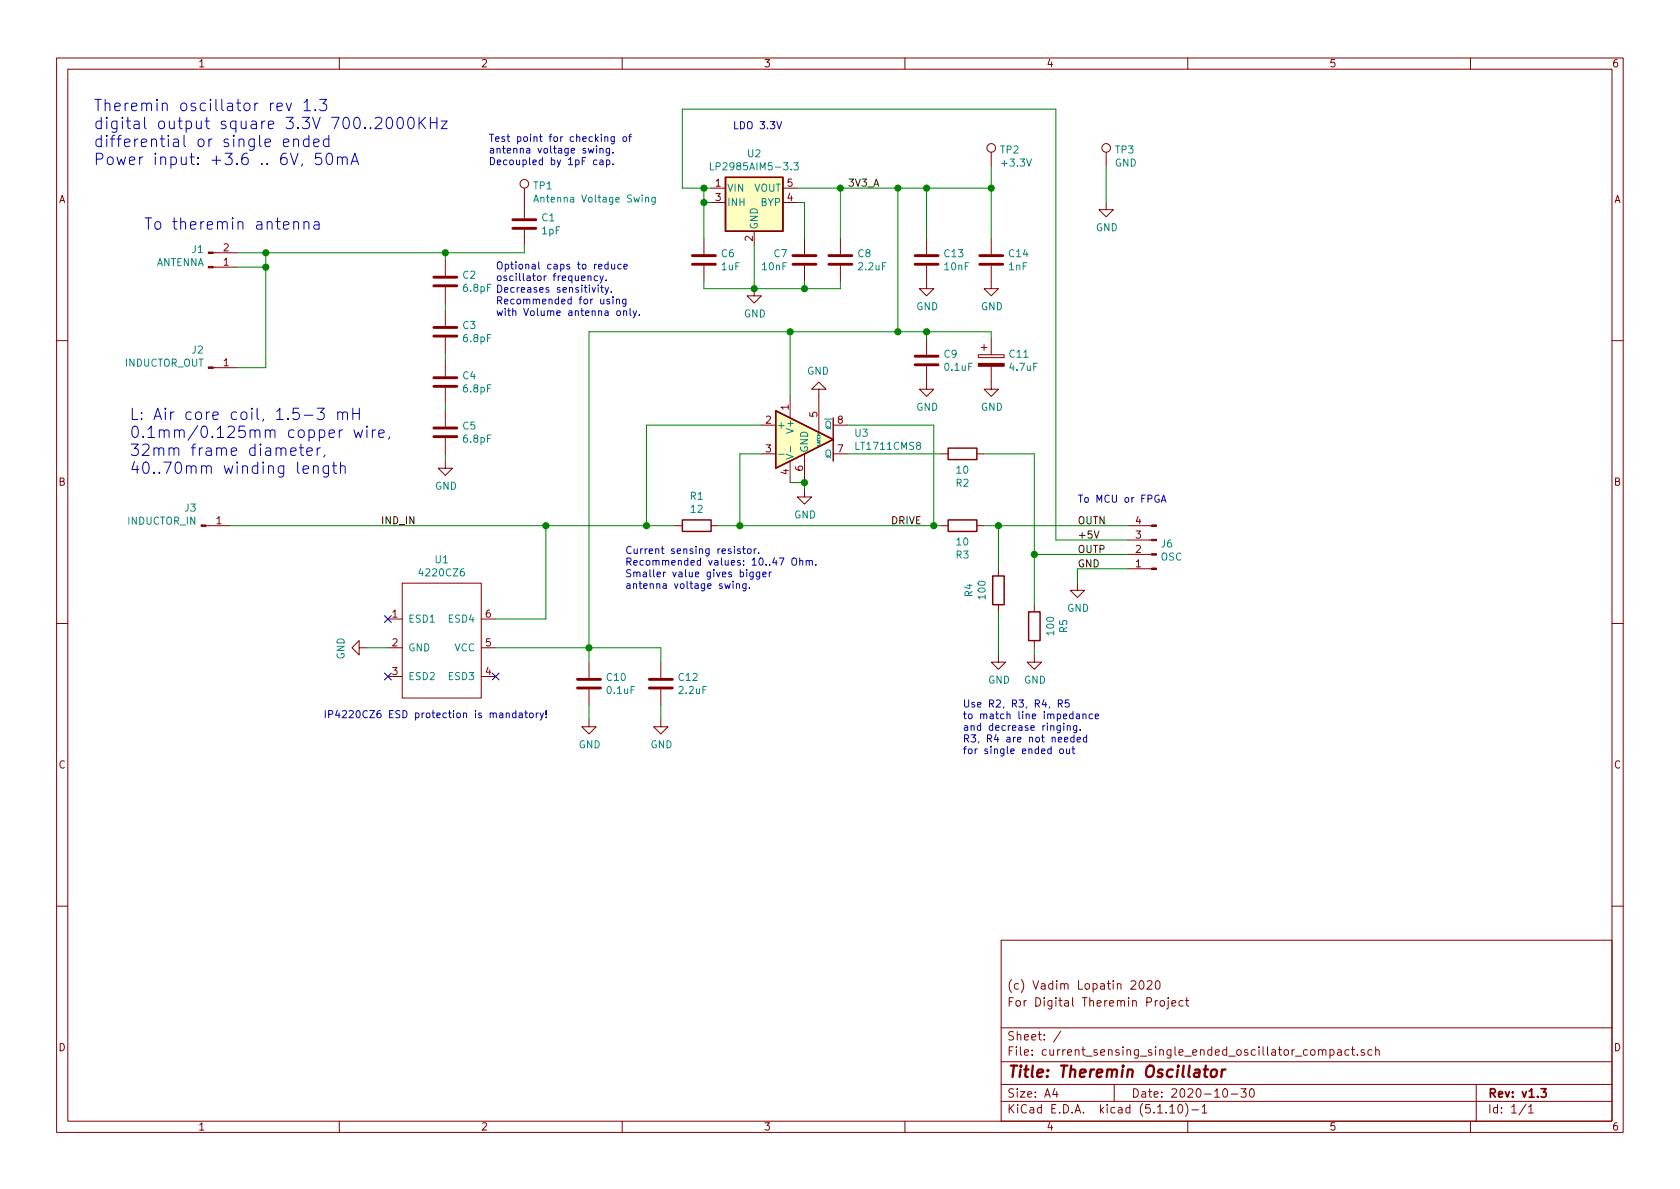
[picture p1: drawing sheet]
<svg xmlns="http://www.w3.org/2000/svg" width="297mm" height="210mm" viewBox="0 0 297 210" stroke-linecap="round" stroke-linejoin="round" font-family="sans-serif">
<g fill="none" stroke="#840000" stroke-width=".18">
<path d="M10 10.3h277v189.9h-277zM12 12.2h273v186.1h-273zM60 10.3v1.9M110 10.3v1.9M160 10.3v1.9M210 10.3v1.9M260 10.3v1.9M92.7 33.3v5.3M125.7 33.3h2.6M125.7 35.8h2.6M138.4 33.3h2.6M138.4 35.8h2.6"/>
<path d="M175.3 26.9v2.6M195.6 35.8v1.3h1.2l-1.2 1.2-1.3-1.2h1.3M195.6 26.9v2.6M37.7 44.7h4.2M37.7 47.2h4.2M78.7 46v2.8M78.7 50.8v2.8M78.7 54.9v2.8M78.7 59.7v2.8M92.7 40.6v2.8M124.5 42.2v2.8M124.5 47v2.8"/>
<path d="M133.3 51v1.3h1.3l-1.3 1.3-1.2-1.3h1.2M133.3 40.9v2.5M142.2 42.2v2.8M142.2 47v2.8M148.6 42.2v2.8M148.6 47v2.8M163.8 47v4h1.3l-1.3 1.3-1.2-1.3h1.2M163.8 42.2v2.8M163.8 59.9v2.8M175.3 47v4h1.2l-1.2 1.3-1.3-1.3h1.3M175.3 42.2v2.8M175.3 59.9v2.8"/>
<path d="M10 60.2h2M37.7 65h4.2M78.7 63.7v2.8M78.7 68.6v2.8M78.7 72.6v2.8M78.7 77.5v2.8M134.6 75.2h2.6M139.7 70.1v3.8M144.8 68.8h1.2l-1.2-1.2-1.3 1.2h1.3v7.6M147.3 75.2h2.6M163.8 64.8v4h1.3l-1.3 1.3-1.2-1.3h1.2M173 62.7h4.5v.5h-4.5z"/>
<path d="M173.5 61.5h1M174 61v1M175.3 64.8v4h1.2l-1.2 1.3-1.3-1.3h1.3M285 60.2h2M36.4 93h4.2M78.7 81.5v1.3h1.3l-1.3 1.3-1.2-1.3h1.2M119.4 93h1.2M125.7 93h1.3M134.6 80.3h2.6M139.7 81.5v3.8M142.2 86.6v1.3h1.3l-1.3 1.2-1.2-1.2h1.2M142.2 80.3v5"/>
<path d="M147.3 80.3h2.6M166.4 80.3h1.2M166.4 93h1.2M172.7 80.3h1.3M172.7 93h1.3M199.4 93h4.2M199.4 95.5h4.2M199.4 98h4.2M10 110.3h2M63.5 114.5v-1.2l-1.3 1.2 1.3 1.3v-1.3h1.3M68.6 109.5h2.5M68.6 114.5h2.5"/>
<path d="M68.6 119.6h2.5M71.1 103.1h14v20.3h-14zM85.1 109.5h2.5M85.1 114.5h2.5M85.1 119.6h2.5M104.1 117.1v2.8M116.8 117.1v2.8M176.5 115.8v1.3h1.3l-1.3 1.3-1.2-1.3h1.2M176.5 100.6v1.2M176.5 106.9v1.3M182.9 115.8v1.3h1.2l-1.2 1.3-1.3-1.3h1.3M182.9 106.9v1.3"/>
<path d="M182.9 113.3v1.2M190.5 103.1v1.3h1.3l-1.3 1.3-1.3-1.3h1.3M199.4 100.6h4.2M285 110.3h2M104.1 127.2v1.3h1.3l-1.3 1.3-1.2-1.3h1.2M104.1 121.9v2.8M116.8 127.2v1.3h1.3l-1.3 1.3-1.2-1.3h1.2M116.8 121.9v2.8M10 160.2h2M177 166.3h108v32h-108zM200 173.6l.2-.2h.4l.2 .5-.9 1h.9M201.5 173.6l.3-.2a.81 .81 0 0 1 .5 .6 .81 .81 0 0 1-.2 .8l-.2 .1a.79 .79 0 0 1-.4-1.3z"/>
<path d="M202.8 173.6l.2-.2h.4l.3 .5-.9 1h.9M204.4 173.6l.3-.2a.94 .94 0 0 1 0 1.5l-.4-.3v-.6zM204.7 176.9l-.4 .2v.1M205.2 177.1l.2-.2 .4 .2 .1 .5-.1 .2-.4 .1-.2-.1zM206.6 176.9v1.3l-.4 .2M206.6 176.4v.2M207.2 177.4l.7-.1-.1-.3-.4-.1-.2 .2 .1 .7h.5M209.2 177l-.4-.1-.3 .3v.6l.3 .1 .4-.1M209.6 176.9h.6M209.8 176.4v1.3l.4 .2M285 160.2h2M60 198.3v1.9"/>
<path d="M110 198.3v1.9M160 198.3v1.9M177 194.8h108M177 191.8h108M177 187.8h108M177 181.8h108M186.5 192.5l-.4 1h1M186.8 193v1M187.6 182.3l-1.3 2M197 191.8v3M206.8 195.8l.5-.5v1.5M206.8 196.8h.9"/>
<path d="M208.5 195.4l.1-.1a.8 .8 0 0 1 .5 .8 .8 .8 0 0 1-.5 .7 1 1 0 0 1-.1-1.4zM209.6 195.1a1.71 1.71 0 0 1 0 2.3M210 198.3v1.9M210.7 196.3h1.2M212.5 195.8l.5-.5v1.5M212.5 196.8h.9M216.3 192.7l.4-.2a.94 .94 0 0 1 0 1.5 .79 .79 0 0 1-.4-1.3zM217.7 193.5h1.1M219.4 192.5h.9l-.5 .6 .5 .1v.7l-.3 .1-.6-.1M221.1 192.6l.2-.1a.8 .8 0 0 1 .5 .8 .8 .8 0 0 1-.5 .7 1 1 0 0 1-.2-1.4zM233.8 185.8l.2-.2 .4 .1v.9M235.2 185.7l.4-.1 .3 .3-.2 .6h-.5"/>
<path d="M235.2 185.6v1.5M236.5 185.7h.6l.1 .9M237.2 186h-.5a.29 .29 0 0 0-.3 .3 .29 .29 0 0 0 .3 .3l.5-.1M238.5 185.7l-.4-.1-.3 .3 .1 .6 .2 .1 .4-.1M238.9 185.6h.6M239.1 185.1v1.3l.4 .2M240 186.5v.1M241.2 185.7a.37 .37 0 0 0-.6 .1l.1 .2 .5 .2 .1 .1-.2 .3-.5-.1M242.6 185.7l-.5-.1-.2 .3v.6l.2 .1 .5-.1M243.2 185.7h.1a.37 .37 0 0 1 .6 .1v.8M243.2 185.1v1.5M260 198.3v1.9"/>
<path d="M261 191.8v6.5M269.8 195.2l-1.2 2M270.3 195.8l.4-.5v1.5M270.3 196.8h.8"/>
<circle cx="92.7" cy="32.5" r=".76"/>
<circle cx="175.3" cy="26.2" r=".76"/>
<circle cx="195.6" cy="26.2" r=".76"/>
</g>
<path d="M272.5 192.5h.9l-.5 .6 .4 .1v.7l-.2 .1-.6-.1" fill="none" stroke="#840000" stroke-width=".3"/>
<path d="M212.8 189.1h.8M213.2 188.4l-.2 1.8 .1 .1 .3 .1M214.4 189.2a.51 .51 0 0 1 .8 .3l-.1 .6a.56 .56 0 0 1-.5 .4 .56 .56 0 0 1-.6-.4l.1-.6zM216.1 189.1l-.2 1.3M216.7 189.1a.55 .55 0 0 0-.7 .4" fill="none" stroke="#840000" stroke-width=".41"/>
<g fill="none" stroke="#840000" stroke-width=".51">
<path d="M90.7 38.9h4M76.7 59.4h4.1M76.7 57.9h4.1M76.7 50.5h4.1M76.7 49h4.1M90.7 40.4h4M122.4 46.7h4.1M122.4 45.2h4.1M140.2 46.7h4.1M140.2 45.2h4.1M146.6 46.7h4M146.6 45.2h4"/>
<path d="M161.8 46.7h4.1M161.8 45.2h4.1M173.2 46.7h4.1M173.2 45.2h4.1M76.7 77.2h4.1M76.7 75.7h4.1M76.7 68.3h4.1M76.7 66.8h4.1M161.8 64.5h4.1M161.8 63h4.1M102.1 121.7h4.1M102.1 120.1h4.1"/>
<path d="M114.8 121.7h4.1M114.8 120.1h4.1"/>
</g>
<g fill="#ffffc2" stroke="#ffffc2" stroke-width=".18">
<path d="M128.3 31.4h10.1v9.5h-10.1z"/>
<path d="M137.2 72.6l10.1 5.1-10.1 5.1z"/>
</g>
<path d="M128.3 31.4h10.1v9.5h-10.1zM137.2 72.6l10.1 5.1-10.1 5.1zM147.3 73.9v7.6M167.6 79.2h5.1v2.1h-5.1zM120.6 91.9h5.1v2.1h-5.1zM167.6 91.9h5.1v2.1h-5.1zM175.5 101.8h2v5.1h-2zM181.9 108.2h2v5.1h-2z" fill="none" stroke="#840000" stroke-width=".25"/>
<path d="M94.4 35.7l.4-1.2 .4 1.2M94.5 35.4h.6M114.1 35l.2-.1h.3l.1 .8M115.8 34.9v1l-.2 .3-.3-.1M115.8 34.9h-.3l-.3 .2 .2 .6h.4M125.6 28.8v1.2h.6M140.4 28.8h.7l-.4 .5 .4 .1v.4l-.2 .2-.5-.1M139.8 79v.9M137.6 80.3h1M139 80.3l1.3 .5-1.3 .4" fill="none" stroke="#008484" stroke-width=".18"/>
<g fill="#840000" stroke="#840000" stroke-width=".18">
<path d="M173 64.3h4.5v.5h-4.5z"/>
<path d="M35.6 92.8h.8v.3h-.8z"/>
<path d="M36.8 64.9h.9v.2h-.9z"/>
<path d="M203.6 92.8h.9v.3h-.9z"/>
<path d="M203.6 95.4h.9v.2h-.9z"/>
<path d="M203.6 97.9h.9v.3h-.9z"/>
<path d="M203.6 100.5h.9v.2h-.9z"/>
<path d="M36.8 44.6h.9v.2h-.9z"/>
<path d="M36.8 47.1h.9v.3h-.9z"/>
</g>
<g fill="none" stroke="#008400" stroke-width=".18">
<path d="M124.5 33.3v8.9M124.5 35.8h1.2M125.7 33.3h-5.1v-14h66.1v76.2h12.7M141 33.3h34.3M141 35.8h1.2v6.4M148.6 33.3v8.9M158.7 33.3v25.4M163.8 33.3v8.9M175.3 29.5v12.7M195.6 29.5v6.3M41.9 47.2h5.1M47 44.7v20.3h-5.1"/>
<path d="M78.7 44.7v1.3M78.7 53.6v1.3M92.7 43.4v1.3h-50.8M124.5 49.8v1.2h24.1v-1.2M133.3 43.4v7.6M139.7 58.7v11.4M142.2 49.8v1.2M163.8 58.7v1.2M175.3 59.9v-1.2h-71.2v58.4M78.7 62.5v1.2M78.7 71.4v1.2M134.6 75.2h-20.3v17.8"/>
<path d="M149.9 75.2h15.2v17.8M40.6 93h78.8M78.7 80.3v1.2M96.5 93v16.5h-8.9M127 93h39.4M134.6 80.3h-3.8v12.7M139.7 85.3h2.5v1.3M149.9 80.3h16.5M174 93h25.4M174 80.3h8.9v26.6M176.5 93v7.6M182.9 98h16.5"/>
<path d="M64.8 114.5h3.8M87.6 114.5h29.2v2.6M176.5 108.2v7.6M182.9 114.5v1.3M199.4 100.6h-8.9v2.5M104.1 124.7v2.5M116.8 124.7v2.5"/>
</g>
<path d="M193.5 93.9l.4 1.3 .4-1.3" fill="none" stroke="#000" stroke-width=".18"/>
<g fill="none" stroke="#0000c2" stroke-width=".18">
<path d="M50.6 18.2l.5 1.4 .4-1.4M53.7 18.1l.6-.5v2M53.7 19.6h1.2M55.8 19.4l.1 .1-.1 .1-.1-.1 .1-.1v.2M56.5 17.6h1.3l-.7 .7a.58 .58 0 0 1 .7 .4v.5l-.4 .4h-.6l-.3-.2M50.1 25.2l1-.1-.1-.4-.6-.1-.3 .3 .1 .9 .2 .1 .6-.1M51.9 24.8a.5 .5 0 0 1 .9 .1v1M51.9 24.6v1.3M51.9 39.4a.47 .47 0 0 1 .9 .1v1M53.7 39.4a.52 .52 0 0 1 .8-.1l.1 1.2M53.7 39.2v1.3M54.6 24.7l-.6-.1-.4 .4v.5l.2 .3 .2 .1 .6-.1"/>
<path d="M54.6 23.9v2M55.5 25.2l.9-.1-.1-.4-.5-.1-.3 .3v.9l.3 .1 .5-.1M55.6 39.3l.2-.1 .5 .1 .1 1.2M56.4 39.7l-.6 .1a.39 .39 0 0 0-.3 .4 .39 .39 0 0 0 .3 .3l.6-.1M56.8 27.1h-.9l-.1 .9 .2-.1 .7 .1 .2 .2-.1 .7-.3 .2h-.5l-.2-.2M57.9 27.3a.49 .49 0 0 1 .5-.2 .49 .49 0 0 1 .3 .4 1.15 1.15 0 0 1-.4 1.6h-.2a1.23 1.23 0 0 1-.2-1.8zM58.1 24.7l-.5-.1-.4 .4v.5l.2 .3 .2 .1 .5-.1M58.1 23.9v2M59.7 28a.52 .52 0 0 1 .7-.1l.1 1.2M59.7 27.8v1.3M60.5 28l.3-.2 .5 .1 .1 1.2M62.1 29.1l.6-2 .7 2"/>
<path d="M62.3 28.5h.9M68.5 20.9a.49 .49 0 0 1 .4-.2 .49 .49 0 0 1 .4 .4 1.03 1.03 0 0 1-.6 1.7 1.18 1.18 0 0 1-.3-1.7zM70.4 20.9a.49 .49 0 0 1 .5-.2 .49 .49 0 0 1 .3 .4 1.04 1.04 0 0 1-.5 1.7 1.25 1.25 0 0 1-.3-1.9zM72.4 20.8a.49 .49 0 0 1 .8 .3 1.18 1.18 0 0 1-.4 1.7 .51 .51 0 0 1-.6-.4 1.55 1.55 0 0 1 .2-1.6zM74.1 20.7v2.1M74.4 21.6l.8 1.2M75.2 20.7l-1.1 1.2M76.1 20.7v2.1M76.1 21.7h1.1M77.2 20.7v2.1M78 21.4h1.1l-1.1 1.4h1.1M104 26.2l.3 .9 .2-.6 .2 .6 .3-.9"/>
<path d="M105.5 26.2v.9M105.5 28.3h-.3l-.3 .2 .2 .6h.4M106.1 26.4l.1-.2 .4 .1v.8M106.1 28.3h.5v.8M106.1 26.2v.9M106.6 28.6h-.4l-.2 .2 .1 .3h.5M106.9 24.3l.2-.1h.3l.1 .8M106.9 24.2v.8M107.2 28.3h.4l.2 .2-.1 .6h-.5M107.2 28.3v1.3M107.8 26.2l-.1 1.2-.2 .1-.3-.1M107.8 26.3l-.4-.1-.2 .3 .1 .5h.5"/>
<path d="M108.4 26.9v.2M108.4 29v.1M108.6 24.2v1.1l-.2 .1h-.3M108.6 24.2h-.3l-.3 .2 .1 .6h.5M110.2 24.3l.2-.1 .3 .1 .1 .5-.1 .2h-.3l-.2-.1zM111.2 24.2h.4M111.6 23.7l-.3 .2v1.1M137.3 21.5l.5 1.3 .4-1.3M104 48.9l.1-.1h.3l.1 .8M104 48.8v.8M104.7 50.8l.3 .9 .3-.9M105.7 48.8h-.4l-.2 .2 .1 .6h.5"/>
<path d="M105.8 50.4v.1M105.8 50.8v.9M106.1 48.8l.3 .8M106.2 50.8h.5M106.4 50.4v1.1l.3 .2M106.7 48.8l-.5 1.1-.1 .2M107 50.8l.3 .9M107.2 49.5v.1M107.5 46.8l-.3-.1-.3 .3 .1 .5h.5M107.5 46.3v1.3M107.6 50.8l-.4 1.2-.2 .1M107.8 53l-.3-.1-.2 .2v.2l.5 .1v.3h-.5"/>
<path d="M108.1 51.6v.1M108.1 46.7l.1 .8 .3 .1 .2-.2M108.4 52.5v.1M108.4 52.9v.8M108.7 46.7v.9M109 53l.2-.1 .3 .1v.7M109 52.9v.8M109.1 55.1l.2-.1 .4 .1v.5l-.1 .1-.3 .1-.2-.1zM109.8 46.8l-.3-.1-.3 .3 .1 .5h.5M110.3 55.1l.1-.1h.3l.1 .8M110.3 55v.8M110.3 47.1l.6-.1-.1-.2-.3-.1-.2 .2 .1 .6h.4"/>
<path d="M110.7 52.9l-.1 1.1-.2 .2-.3-.1M110.7 53l-.4-.1-.2 .2 .1 .6h.5M111.4 54.5v1.1l.2 .2M111.9 55l.3 .8M112.5 55l-.4 1.1-.2 .1M113 55.7v.1M51.4 79.9l.9-.2-.1-.4-.5-.1-.3 .3 .1 .9 .2 .1 .5-.1M52.9 79.2h.8M53.2 78.5v1.7l.1 .2 .4 .1M53.8 73.4h1.5M54.3 79.9l.9-.2-.1-.4-.5-.1-.3 .3 .1 .9 .2 .1 .5-.1M56.1 72.2h1.2l-.7 .7a.59 .59 0 0 1 .7 .4v.5l-.4 .4h-.5l-.3-.2"/>
<path d="M56.1 79.2v1.3M56.6 79.2l-.3 .1-.2 .3M59.7 73a.49 .49 0 0 1 .9 .1v1.1M59.7 72.8v1.4M60.6 73.1l.1-.2a.5 .5 0 0 1 .7 .2v1.1M60.6 76l-.4 .1-.2 .3M62.4 72.2v2M62.4 73.1h1.1M62.6 76l.4 1.4 .3-1 .4 1 .4-1.4M63.5 72.2v2M64.9 75.4l-.1 .1h.2l-.1-.1v.1M64.9 76v1.4"/>
<path d="M65.8 76v1.4M66.4 76l-.4 .1-.2 .3M67 76.7l.9-.2-.1-.4-.5-.1-.3 .3 .1 1 .2 .1 .5-.1M68.9 77.3l-.2 .3M55.4 82.6a.47 .47 0 0 1 .9 0v1.1M55.4 82.4v1.3M57.4 80.4l-.2 .4M58.1 82.4v1.6a.56 .56 0 0 1-.9 .3M58.1 82.5l-.6-.1-.4 .3v.6l.2 .3 .2 .1 .6-.1M58.8 82.4h.7M59 81.7v1.7l.1 .2 .4 .1M60.2 82.6a.47 .47 0 0 1 .8 0v1.1"/>
<path d="M60.2 81.7v2M130.9 97.1l-.3-.1-.2 .2 .1 .2 .4 .1v.3h-.5M131.3 97h.5M131.5 96.6v1.1l.3 .2M132.3 97.1l.3-.1 .2 .3-.1 .5-.3 .1-.2-.1zM133.3 97v.9M133.7 97l-.4 .3M134.1 97.8v.1M140.1 98.9a.45 .45 0 0 1 .7 0 .88 .88 0 0 1-.3 1h-.3a1.07 1.07 0 0 1-.1-1zM141.4 99.2l.2-.1 .3 .1v.7M141.4 98.7v1.2M142.5 99.2l.2-.1 .3 .1 .1 .7"/>
<path d="M142.5 99.1v.8M143.1 99.3l.2-.2 .3 .1v.7M144.2 99.8v.1M205.3 88.8l.4-1.3 .5 1.3M205.4 88.5h.6M128.1 103.2l.3 .9 .2-.7 .3 .7 .2-.9M129.6 103.2v.9M130.2 103.3l.2-.1 .3 .1 .1 .8M130.2 103.2v.9M131.9 103.2v1.2l-.3 .1-.2-.1M131.9 103.3l-.4-.1-.2 .2 .1 .6h.5M132 100.7v.2"/>
<path d="M132 101.2v.8M132.5 103.9v.2M133.2 101.2l-.1 1.1-.2 .1h-.3M133.2 101.2h-.4l-.2 .2 .1 .5h.5M134.3 101.2v1.1l-.2 .1h-.3M134.3 101.2h-.3l-.3 .2 .1 .5h.5M134.9 101.6l.6-.1-.1-.3h-.3l-.2 .1v.6h.5M136 101.2v.8M136.4 101.2l-.4 .2M91.2 126.1h-.4l-.2 .2 .1 .6h.5M91.2 125.6v1.3M91.8 126.1h.5l.1 .8"/>
<path d="M92.4 126.4h-.5l-.2 .2 .1 .3h.6M92.8 126.1h.5M93 125.6v1.1l.3 .2M93.7 126.2l.2-.1 .3 .1 .1 .5-.1 .2h-.3l-.2-.1zM94.8 126.1v.8M95.2 126.1l-.4 .2M95.5 126.1l.3 .8M96.1 126.1l-.4 1.1-.2 .1M96.6 126.8v.1M96.6 125.6v.8M187.1 124.4h.6l.1-.5-.2-.1h-.5v1.2M187.4 124.4l.4 .6"/>
<path d="M187.5 132.5l.3-.1 .2 .3-.1 .5-.3 .1-.2-.3zM188.1 128.3v.9M188.2 130.8l.6-.1-.1-.3h-.3l-.2 .2 .1 .6h.4M188.6 132.4v.8l.3 .1 .2-.2M188.7 128.4l.2-.1 .3 .1v.8M188.7 128.3v.9M189 123.8h-.6l-.1 .6 .2-.1 .5 .1v.5l-.2 .1-.5-.1M189.1 132.4v.9M189.5 132.4h.5M189.7 132v1.1l.3 .2M189.9 130.4h-.4l-.2 .2 .1 .6h.5M189.9 129.9v1.3"/>
<path d="M190.3 126.3h.5l.1 .8M190.4 128.3l-.1 1.2-.2 .1-.3-.1M190.4 128.4l-.4-.1-.2 .2 .1 .6h.5M190.4 130.8l.7-.1-.1-.3h-.4l-.2 .2 .1 .6h.5M190.9 126.6h-.5l-.1 .2v.2h.6M191 129v.2M191.5 126.4l.1-.1h.3l.1 .8M191.5 126.3v.8M192.1 130.4h-.3l-.3 .2 .1 .6h.5M192.1 129.9v1.3M193.2 126.3h-.4l-.2 .2 .1 .5h.5M193.6 126.7l.7-.1-.1-.3h-.4l-.2 .1 .1 .6h.5"/>
</g>
<g fill="#008400" stroke="#008400" stroke-width=".25">
<circle cx="104.1" cy="114.5" r=".51"/>
<circle cx="176.5" cy="93" r=".51"/>
<circle cx="182.9" cy="98" r=".51"/>
<circle cx="124.5" cy="35.8" r=".51"/>
<circle cx="158.8" cy="33.3" r=".51"/>
<circle cx="47" cy="47.2" r=".51"/>
<circle cx="142.2" cy="85.3" r=".51"/>
<circle cx="130.8" cy="93" r=".51"/>
<circle cx="114.3" cy="93" r=".51"/>
<circle cx="47" cy="44.7" r=".51"/>
<circle cx="78.7" cy="44.7" r=".51"/>
<circle cx="139.7" cy="58.7" r=".51"/>
<circle cx="124.5" cy="33.3" r=".51"/>
<circle cx="165.1" cy="93" r=".51"/>
<circle cx="163.8" cy="33.3" r=".51"/>
<circle cx="163.8" cy="58.7" r=".51"/>
<circle cx="175.3" cy="33.3" r=".51"/>
<circle cx="158.8" cy="58.7" r=".51"/>
<circle cx="148.6" cy="33.3" r=".51"/>
<circle cx="142.2" cy="51" r=".51"/>
<circle cx="133.4" cy="51" r=".51"/>
<circle cx="96.5" cy="93" r=".51"/>
</g>
<path d="M68 108.9l1.2 1.2M68 119l1.2 1.2M69.2 108.9l-1.2 1.2M69.2 119l-1.2 1.2M87 119l1.2 1.2M88.2 119l-1.2 1.2" fill="none" stroke="#000084" stroke-width=".18"/>
<g font-size="2.8" fill="#0000c2">
<text x="16.5" y="19.7">Theremin oscillator rev 1.3</text>
<text x="16.5" y="22.9">digital output square 3.3V 700..2000KHz</text>
<text x="16.5" y="26">differential or single ended</text>
<text x="16.5" y="29.2">Power input: +3.6 .. 6V, 50mA</text>
<text x="25.4" y="40.6">To theremin antenna</text>
<text x="22.9" y="74.3">L: Air core coil, 1.5-3 mH</text>
<text x="22.9" y="77.5">0.1mm/0.125mm copper wire,</text>
<text x="22.9" y="80.6">32mm frame diameter,</text>
<text x="22.9" y="83.8">40..70mm winding length</text>
</g>
<text font-size="2.8" fill="#840000" x="178" y="190.5">Title: Theremin Oscillator</text>
<g font-size="2.1" fill="#840000">
<text x="178" y="178">For Digital Theremin Project</text>
<text x="178" y="175">(c) Vadim Lopatin 2020</text>
<text x="178" y="184">Sheet: /</text>
<text x="178" y="186.7">File: current_sensing_single_ended_oscillator_compact.sch</text>
<text x="178" y="196.9">KiCad E.D.A. kicad (5.1.10)-1</text>
<text x="178" y="194.1">Size: A4</text>
<text x="200" y="194.1">Date: 2020-10-30</text>
<text x="263" y="194.1">Rev: v1.3</text>
<text x="263" y="196.9">Id: 1/1</text>
</g>
<g font-size="1.8" fill="#840000">
<text x="35" y="11.9">1</text>
<text x="85" y="11.9">2</text>
<text x="135" y="11.9">3</text>
<text x="185" y="11.9">4</text>
<text x="235" y="11.9">5</text>
<text x="285" y="11.9">6</text>
<text x="10.4" y="35.9">A</text>
<text x="126.5" y="33">1</text>
<text x="126.5" y="35.6">3</text>
<text x="139.2" y="35.6">4</text>
<text x="139.2" y="33">5</text>
<text x="285.4" y="35.9">A</text>
<text x="39.5" y="47">1</text>
<text x="39.5" y="44.4">2</text>
<text x="133.1" y="42.6" transform="rotate(-90 133.1 42.6)">2</text>
<text x="39.5" y="64.8">1</text>
<text x="135.4" y="74.9">2</text>
<text x="139.4" y="72.5" transform="rotate(-90 139.4 72.5)">1</text>
<text x="144.5" y="73.8" transform="rotate(-90 144.5 73.8)">5</text>
<text x="148.1" y="74.9">8</text>
<text x="135.4" y="80">3</text>
<text x="139.4" y="83.9" transform="rotate(-90 139.4 83.9)">4</text>
<text x="142" y="83.3" transform="rotate(-90 142 83.3)">6</text>
<text x="148.1" y="80">7</text>
<text x="10.4" y="85.9">B</text>
<text x="285.4" y="85.9">B</text>
<text x="38.3" y="92.7">1</text>
<text x="200.8" y="95.2">3</text>
<text x="200.8" y="92.7">4</text>
<text x="200.8" y="100.3">1</text>
<text x="200.8" y="97.8">2</text>
<text x="69.4" y="109.2">1</text>
<text x="85.9" y="109.2">6</text>
<text x="69.4" y="114.3">2</text>
<text x="69.4" y="119.4">3</text>
<text x="85.9" y="119.4">4</text>
<text x="85.9" y="114.3">5</text>
<text x="10.4" y="135.9">C</text>
<text x="285.4" y="135.9">C</text>
<text x="10.4" y="185.9">D</text>
<text x="285.4" y="185.9">D</text>
<text x="35" y="199.9">1</text>
<text x="85" y="199.9">2</text>
<text x="135" y="199.9">3</text>
<text x="185" y="199.9">4</text>
<text x="235" y="199.9">5</text>
<text x="285" y="199.9">6</text>
</g>
<g font-size="1.8" fill="#0000c2">
<text x="129.5" y="22.9">LDO 3.3V</text>
<text x="86.4" y="25.1">Test point for checking of</text>
<text x="86.4" y="27.1">antenna voltage swing.</text>
<text x="86.4" y="29.2">Decoupled by 1pF cap.</text>
<text x="87.6" y="47.6">Optional caps to reduce</text>
<text x="82" y="51.6">6.8pF Decreases sensitivity.</text>
<text x="87.6" y="49.7">oscillator frequency.</text>
<text x="87.6" y="53.8">Recommended for using</text>
<text x="87.6" y="55.9">with Volume antenna only.</text>
<text x="190.5" y="88.9">To MCU or FPGA</text>
<text x="110.5" y="98">Current sensing resistor.</text>
<text x="110.5" y="100">Recommended values: 10..47 Ohm.</text>
<text x="110.5" y="102.1">Smaller value gives bigger</text>
<text x="110.5" y="104.1">antenna voltage swing.</text>
<text x="170.2" y="125.1">Use R2, R3, R4, R5</text>
<text x="57.1" y="127">IP4220CZ6 ESD protection is mandatory!</text>
<text x="170.2" y="127.2">to match line impedance</text>
<text x="170.2" y="129.2">and decrease ringing.</text>
<text x="170.2" y="131.3">R3, R4 are not needed</text>
<text x="170.2" y="133.3">for single ended out</text>
</g>
<g font-size="1.8" fill="#008484">
<text x="132.2" y="27.8">U2</text>
<text x="176.9" y="27.1">TP2</text>
<text x="177.3" y="29.5">+3.3V</text>
<text x="197.1" y="29.5">GND</text>
<text x="197.2" y="27.1">TP3</text>
<text x="94.4" y="33.5">TP1</text>
<text x="95.4" y="35.8">Antenna Voltage Swing</text>
<text x="126.6" y="30.1">LP2985AIM5-3.3</text>
<text x="128.5" y="33.9">VIN</text>
<text x="133.3" y="33.9">VOUT</text>
<text x="95.8" y="39.1">C1</text>
<text x="95.9" y="41.4">1pF</text>
<text x="128.5" y="36.4">INH</text>
<text x="134" y="40.6" transform="rotate(-90 134 40.6)">GND</text>
<text x="134.5" y="36.4">BYP</text>
<text x="193.8" y="40.9">GND</text>
<text x="27.6" y="47.1">ANTENNA</text>
<text x="34" y="44.7">J1</text>
<text x="127.6" y="45.5">C6</text>
<text x="127.6" y="47.8">1uF</text>
<text x="134.8" y="47.8">10nF</text>
<text x="136.9" y="45.5">C7</text>
<text x="151.7" y="45.5">C8</text>
<text x="151.9" y="47.8">2.2uF</text>
<text x="167" y="45.5">C13</text>
<text x="167.1" y="47.8">10nF</text>
<text x="178.4" y="47.8">1nF</text>
<text x="178.5" y="45.5">C14</text>
<text x="81.9" y="49.3">C2</text>
<text x="81.9" y="58.2">C3</text>
<text x="131.5" y="56.1">GND</text>
<text x="162" y="54.9">GND</text>
<text x="173.4" y="54.9">GND</text>
<text x="22" y="64.8">INDUCTOR_OUT</text>
<text x="34" y="62.5">J2</text>
<text x="82" y="60.5">6.8pF</text>
<text x="167" y="63.3">C9</text>
<text x="167.1" y="65.6">0.1uF</text>
<text x="178.5" y="63.3">C11</text>
<text x="178.6" y="65.6">4.7uF</text>
<text x="81.9" y="67.1">C4</text>
<text x="82" y="69.4">6.8pF</text>
<text x="142.7" y="66.3">GND</text>
<text x="81.9" y="76">C5</text>
<text x="137.3" y="75.8">+</text>
<text x="140.3" y="76.2" transform="rotate(-90 140.3 76.2)">V+</text>
<text x="145.8" y="75.8">Q</text>
<text x="151.2" y="77.2">U3</text>
<text x="162" y="72.6">GND</text>
<text x="173.4" y="72.6">GND</text>
<text x="82" y="78.3">6.8pF</text>
<text x="142.9" y="80.1" transform="rotate(-90 142.9 80.1)">GND</text>
<text x="145.8" y="80.9">Q</text>
<text x="151.5" y="79.5">LT1711CMS8</text>
<text x="169.2" y="83.8">10</text>
<text x="76.9" y="86.6">GND</text>
<text x="122.1" y="88.4">R1</text>
<text x="169.1" y="86.1">R2</text>
<text x="22.6" y="92.8">INDUCTOR_IN</text>
<text x="32.7" y="90.5">J3</text>
<text x="122.2" y="90.7">12</text>
<text x="140.4" y="91.7">GND</text>
<text x="74.5" y="101.9">4220CZ6</text>
<text x="77" y="99.6">U1</text>
<text x="169.1" y="98.8">R3</text>
<text x="169.2" y="96.5">10</text>
<text x="205.2" y="99.1">OSC</text>
<text x="205.4" y="96.8">J6</text>
<text x="172" y="105.5" transform="rotate(-90 172 105.5)">R4</text>
<text x="174.3" y="105.8" transform="rotate(-90 174.3 105.8)">100</text>
<text x="72.1" y="110.1">ESD1</text>
<text x="79.5" y="110.1">ESD4</text>
<text x="186.4" y="112.2" transform="rotate(-90 186.4 112.2)">100</text>
<text x="188.7" y="108.2">GND</text>
<text x="188.7" y="111.9" transform="rotate(-90 188.7 111.9)">R5</text>
<text x="60.9" y="116.6" transform="rotate(-90 60.9 116.6)">GND</text>
<text x="72.1" y="115.2">GND</text>
<text x="80.3" y="115.2">VCC</text>
<text x="72.1" y="120.3">ESD2</text>
<text x="79.5" y="120.3">ESD3</text>
<text x="107.3" y="120.4">C10</text>
<text x="107.4" y="122.7">0.1uF</text>
<text x="120" y="120.4">C12</text>
<text x="120.1" y="122.7">2.2uF</text>
<text x="174.7" y="120.9">GND</text>
<text x="181.1" y="120.9">GND</text>
<text x="102.3" y="132.3">GND</text>
<text x="115" y="132.3">GND</text>
</g>
<g font-size="1.8">
<text x="149.9" y="33">3V3_A</text>
<text x="67.3" y="92.7">IND_IN</text>
<text x="157.5" y="92.7">DRIVE</text>
<text x="190.5" y="92.7">OUTN</text>
<text x="190.5" y="95.2">+5V</text>
<text x="190.5" y="100.3">GND</text>
<text x="190.5" y="97.8">OUTP</text>
</g>
<text font-size=".7" fill="#008484" x="145" y="79" transform="rotate(-90 145 79)">LATCH</text>
</svg>
